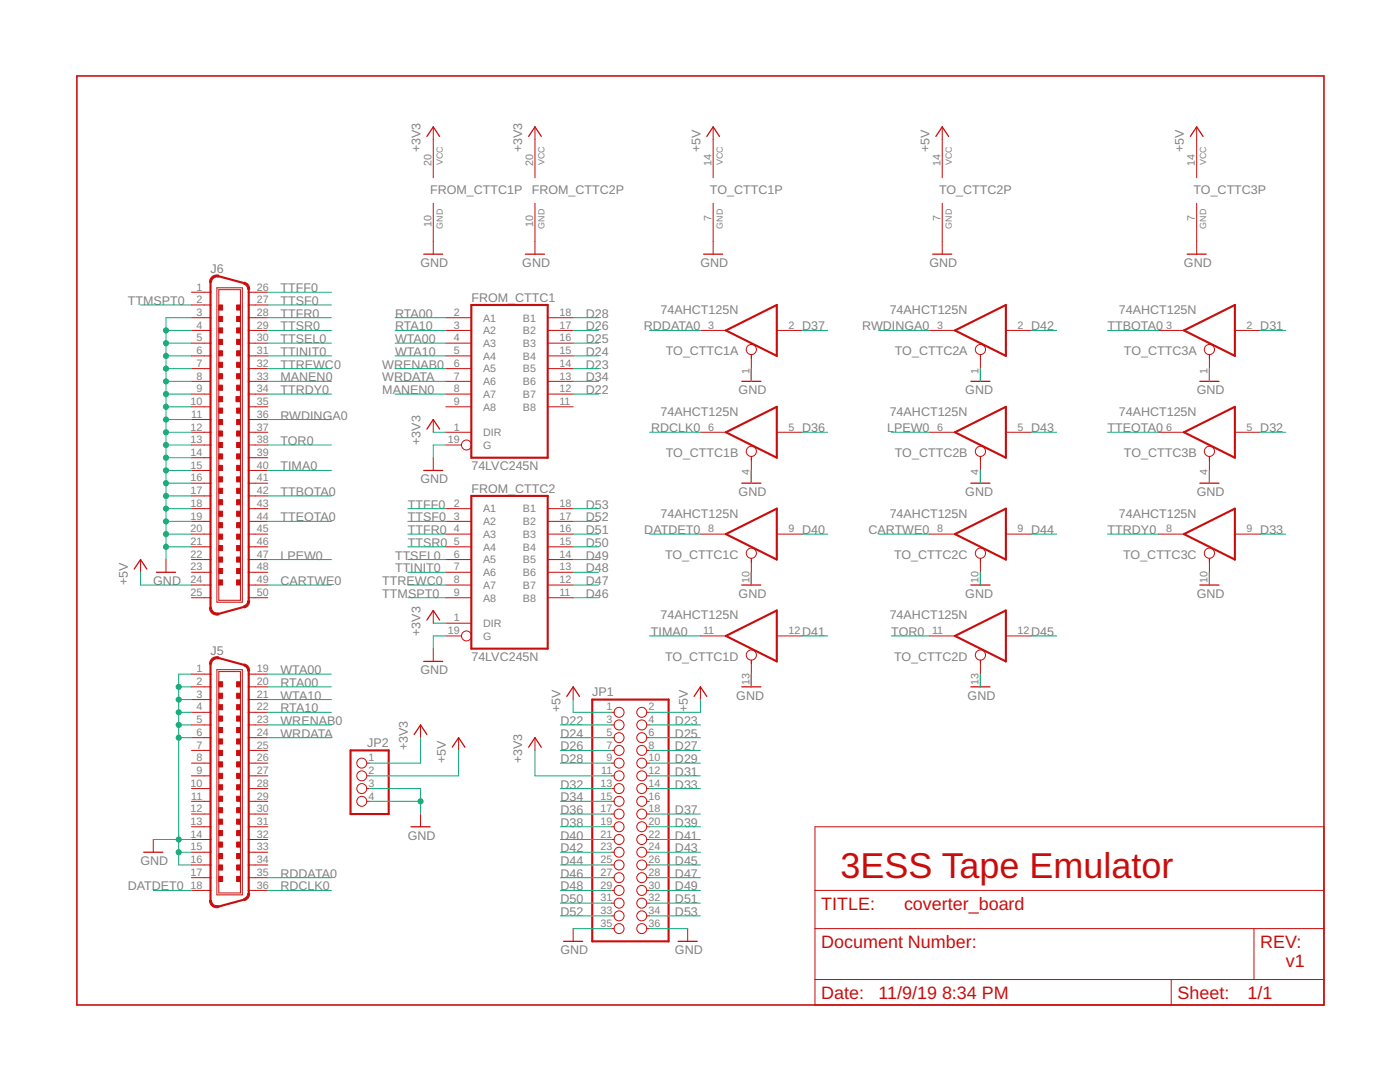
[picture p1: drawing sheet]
<svg xmlns="http://www.w3.org/2000/svg" width="279mm" height="216mm" viewBox="0 0 279 216" stroke-linecap="round" stroke-linejoin="round" font-family="sans-serif">
<g fill="none" stroke="#c90d0c" stroke-width=".42">
<path d="M42 56.4v64.9M43.6 55.1l5.1 1.4M49.6 57.7v62.1M94.1 60.9h15.2v30.4h-15.2zM144.9 65.9l10.1-5v10.1zM190.6 65.9l10.1-5v10.1zM236.3 65.9l10.1-5v10.1zM94.1 99h15.2v30.4h-15.2zM144.9 86.3l10.1-5.1v10.1zM190.6 86.3l10.1-5.1v10.1zM236.3 86.3l10.1-5.1v10.1zM144.9 106.6l10.1-5.1v10.2z"/>
<path d="M190.6 106.6l10.1-5.1v10.2zM236.3 106.6l10.1-5.1v10.2zM42 132.6v47.1M43.6 131.3l5.1 1.4M48.7 121.1l-5.1 1.4M49.6 133.9v44.3M118.2 139.6h15.2v48.2h-15.2zM144.9 126.9l10.1-5.1v10.2zM190.6 126.9l10.1-5.1v10.2zM70 149.7h7.6v12.7h-7.6zM48.7 179.5l-5.1 1.4"/>
</g>
<g fill="none" stroke="#c90d0c" stroke-width=".2">
<path d="M86.5 25.3v10.2M106.8 25.3v10.2M142.3 25.3v10.2M188 25.3v10.2M238.8 25.3v10.2M38.2 58.3h3.8M43.3 57.4h5.1v62.8h-5.1zM43.7 57.8h4.3v62h-4.3zM49.6 58.3h3.8M86.5 40.6v10.1M106.8 40.6v10.1M142.3 40.6v10.1"/>
<path d="M188 40.6v10.1M238.8 40.6v10.1M38.2 63.4h3.8M38.2 65.9h3.8M38.2 68.5h3.8M38.2 71h3.8M38.2 73.6h3.8M38.2 76.1h3.8M38.2 78.6h3.8M38.2 60.9h3.8M49.6 63.4h3.8M49.6 65.9h3.8"/>
<path d="M49.6 68.5h3.8M49.6 71h3.8M49.6 73.6h3.8M49.6 76.1h3.8M49.6 78.6h3.8M49.6 60.9h3.8M89 63.4h5.1M89 65.9h5.1M89 68.5h5.1M89 71h5.1M89 73.6h5.1M89 76.1h5.1"/>
<path d="M89 78.6h5.1M109.3 63.4h5.1M109.3 65.9h5.1M109.3 68.5h5.1M109.3 71h5.1M109.3 73.6h5.1M109.3 76.1h5.1M109.3 78.6h5.1M139.8 65.9h5.1M149.9 70.8v5.3M155 65.9h5.1M185.5 65.9h5.1"/>
<path d="M195.7 70.8v5.3M200.7 65.9h5.1M231.2 65.9h5.1M241.4 70.8v5.3M246.4 65.9h5.1M38.2 86.3h3.8M38.2 81.2h3.8M38.2 88.8h3.8M38.2 83.7h3.8M38.2 91.3h3.8M38.2 93.9h3.8M38.2 96.4h3.8"/>
<path d="M38.2 99h3.8M49.6 86.3h3.8M49.6 81.2h3.8M49.6 88.8h3.8M49.6 83.7h3.8M49.6 91.3h3.8M49.6 93.9h3.8M49.6 96.4h3.8M49.6 99h3.8M86.5 83.7v2.6M86.5 91.3v2.6M89 86.3h5.1"/>
<path d="M89 81.2h5.1M89 88.8h3.1M109.3 81.2h5.1M139.8 86.3h5.1M149.9 91.1v5.3M155 86.3h5.1M185.5 86.3h5.1M195.7 91.1v5.3M200.7 86.3h5.1M231.2 86.3h5.1M241.4 91.1v5.3M246.4 86.3h5.1"/>
<path d="M28 111.7v2.5M33.1 111.7v2.5M38.2 101.5h3.8M38.2 104h3.8M38.2 106.6h3.8M38.2 109.1h3.8M38.2 111.7h3.8M38.2 114.2h3.8M38.2 116.7h3.8M38.2 119.3h3.8M49.6 101.5h3.8M49.6 104h3.8"/>
<path d="M49.6 106.6h3.8M49.6 109.1h3.8M49.6 111.7h3.8M49.6 114.2h3.8M49.6 116.7h3.8M49.6 119.3h3.8M89 101.5h5.1M89 104h5.1M89 106.6h5.1M89 109.1h5.1M89 111.7h5.1M89 114.2h5.1"/>
<path d="M89 116.7h5.1M89 119.3h5.1M109.3 101.5h5.1M109.3 104h5.1M109.3 106.6h5.1M109.3 109.1h5.1M109.3 111.7h5.1M109.3 114.2h5.1M109.3 116.7h5.1M109.3 119.3h5.1M139.8 106.6h5.1M149.9 111.4v5.3"/>
<path d="M155 106.6h5.1M185.5 106.6h5.1M195.7 111.4v5.3M200.7 106.6h5.1M231.2 106.6h5.1M241.4 111.4v5.3M246.4 106.6h5.1M38.2 134.5h3.8M38.2 137.1h3.8M38.2 139.6h3.8M43.3 133.6h5.1v45h-5.1zM43.7 134h4.3v44.2h-4.3z"/>
<path d="M49.6 134.5h3.8M49.6 137.1h3.8M49.6 139.6h3.8M86.5 121.8v2.6M86.5 129.4v2.6M89 124.4h5.1M89 126.9h3.1M114.4 137.1v2.5M139.8 126.9h5.1M139.8 137.1v2.5M149.9 131.7v5.4M155 126.9h5.1"/>
<path d="M185.5 126.9h5.1M195.7 131.7v5.4M200.7 126.9h5.1M38.2 142.1h3.8M38.2 144.7h3.8M38.2 147.2h3.8M38.2 154.8h3.8M38.2 157.4h3.8M38.2 159.9h3.8M38.2 149.7h3.8M38.2 152.3h3.8M49.6 142.1h3.8"/>
<path d="M49.6 144.7h3.8M49.6 147.2h3.8M49.6 154.8h3.8M49.6 157.4h3.8M49.6 159.9h3.8M49.6 149.7h3.8M49.6 152.3h3.8M73.2 154.8h.6M73.2 157.4h.6M73.2 159.9h.6M73.2 152.3h.6M83.9 144.7v2.5"/>
<path d="M91.5 147.2v2.5M106.8 147.2v2.5M122 142.1h.6M122 144.7h.6M122 147.2h.6M122 154.8h.6M122 157.4h.6M122 159.9h.6M122 149.7h.6M122 152.3h.6M129.1 142.1h.5M129.1 144.7h.5"/>
<path d="M129.1 147.2h.5M129.1 154.8h.5M129.1 157.4h.5M129.1 159.9h.5M129.1 149.7h.5M129.1 152.3h.5M30.6 167.5v2.6M38.2 165h3.8M38.2 177.7h3.8M38.2 170.1h3.8M38.2 172.6h3.8M38.2 175.1h3.8"/>
<path d="M38.2 167.5h3.8M38.2 162.4h3.8M49.6 165h3.8M49.6 177.7h3.8M49.6 170.1h3.8M49.6 172.6h3.8M49.6 175.1h3.8M49.6 167.5h3.8M49.6 162.4h3.8M83.9 162.4v2.6M122 165h.6M122 177.7h.6"/>
<path d="M122 170.1h.6M122 172.6h.6M122 175.1h.6M122 167.5h.6M122 162.4h.6M129.1 165h.5M129.1 177.7h.5M129.1 170.1h.5M129.1 172.6h.5M129.1 175.1h.5M129.1 167.5h.5M129.1 162.4h.5"/>
<path d="M162.6 165h101.6v35.5h-101.6zM162.6 177.7h101.6M114.4 185.3v2.5M122 185.3h.6M122 180.2h.6M122 182.8h.6M129.1 185.3h.5M129.1 180.2h.5M129.1 182.8h.5M137.2 185.3v2.5M162.6 185.3h101.6M162.6 195.5h101.6"/>
<path d="M233.7 195.5v5M250.3 185.3v10.2"/>
<circle cx="149.9" cy="69.7" r="1.02"/>
<circle cx="195.7" cy="69.7" r="1.02"/>
<circle cx="241.4" cy="69.7" r="1.02"/>
<circle cx="93.1" cy="88.8" r=".99"/>
<circle cx="149.9" cy="90.1" r="1.02"/>
<circle cx="195.7" cy="90.1" r="1.02"/>
<circle cx="241.4" cy="90.1" r="1.02"/>
<circle cx="149.9" cy="110.4" r="1.02"/>
<circle cx="195.7" cy="110.4" r="1.02"/>
<circle cx="241.4" cy="110.4" r="1.02"/>
<circle cx="93.1" cy="126.9" r=".99"/>
<circle cx="149.9" cy="130.7" r="1.02"/>
<circle cx="195.7" cy="130.7" r="1.02"/>
<circle cx="72.2" cy="152.3" r=".99"/>
<circle cx="72.2" cy="157.4" r=".99"/>
<circle cx="72.2" cy="154.8" r=".99"/>
<circle cx="72.2" cy="159.9" r=".99"/>
<circle cx="123.5" cy="159.9" r=".99"/>
<circle cx="123.5" cy="149.7" r=".99"/>
<circle cx="123.5" cy="142.1" r=".99"/>
<circle cx="123.5" cy="152.3" r=".99"/>
<circle cx="123.5" cy="154.8" r=".99"/>
<circle cx="123.5" cy="144.7" r=".99"/>
<circle cx="123.5" cy="147.2" r=".99"/>
<circle cx="123.5" cy="157.4" r=".99"/>
<circle cx="128.1" cy="157.4" r=".99"/>
<circle cx="128.1" cy="152.3" r=".99"/>
<circle cx="128.1" cy="159.9" r=".99"/>
<circle cx="128.1" cy="149.7" r=".99"/>
<circle cx="128.1" cy="154.8" r=".99"/>
<circle cx="128.1" cy="147.2" r=".99"/>
<circle cx="128.1" cy="142.1" r=".99"/>
<circle cx="128.1" cy="144.7" r=".99"/>
<circle cx="123.5" cy="167.5" r=".99"/>
<circle cx="123.5" cy="172.6" r=".99"/>
<circle cx="123.5" cy="162.4" r=".99"/>
<circle cx="123.5" cy="165" r=".99"/>
<circle cx="123.5" cy="170.1" r=".99"/>
<circle cx="123.5" cy="175.1" r=".99"/>
<circle cx="123.5" cy="177.7" r=".99"/>
<circle cx="128.1" cy="167.5" r=".99"/>
<circle cx="128.1" cy="162.4" r=".99"/>
<circle cx="128.1" cy="165" r=".99"/>
<circle cx="128.1" cy="170.1" r=".99"/>
<circle cx="128.1" cy="172.6" r=".99"/>
<circle cx="128.1" cy="177.7" r=".99"/>
<circle cx="128.1" cy="175.1" r=".99"/>
<circle cx="123.5" cy="180.2" r=".99"/>
<circle cx="123.5" cy="182.8" r=".99"/>
<circle cx="123.5" cy="185.3" r=".99"/>
<circle cx="128.1" cy="180.2" r=".99"/>
<circle cx="128.1" cy="182.8" r=".99"/>
<circle cx="128.1" cy="185.3" r=".99"/>
</g>
<path d="M15.3 15.2h248.9v185.3h-248.9z" fill="none" stroke="#c90d0c" stroke-width=".32"/>
<g fill="#c90d0c" stroke="#c90d0c" stroke-width=".2">
<path d="M41.8 121.3h.4l.2 .5 .4 .4 .8 .1 .1 .4a1.46 1.46 0 0 1-1.9-1.4z" fill-rule="evenodd"/>
<path d="M42.2 55.3l.6-.4h.9l-.1 .4-.8 .1-.4 .4-.2 .5h-.4l.1-.5z" fill-rule="evenodd"/>
<path d="M49.4 119.9h.4v.5a1.39 1.39 0 0 1-1.1 .9l-.1-.4 .3-.1a.97 .97 0 0 0 .5-.9z" fill-rule="evenodd"/>
<path d="M48.7 56.3h.2a1.36 1.36 0 0 1 .9 1.4h-.4a1.04 1.04 0 0 0-.8-1z" fill-rule="evenodd"/>
<path d="M41.8 179.7h.4l.2 .5a1.08 1.08 0 0 0 1.2 .5l.1 .4a1.46 1.46 0 0 1-1.9-1.4z" fill-rule="evenodd"/>
<path d="M42.2 131.4l.6-.3h.9l-.1 .4-.8 .1a1.04 1.04 0 0 0-.6 .9h-.4v-.1z" fill-rule="evenodd"/>
<path d="M49.4 178.3h.4v.5a1.39 1.39 0 0 1-1.1 .9l-.1-.4 .3-.1a.97 .97 0 0 0 .5-.9z" fill-rule="evenodd"/>
<path d="M48.7 132.5h.2a1.4 1.4 0 0 1 .9 1.4h-.4a1.04 1.04 0 0 0-.8-1z" fill-rule="evenodd"/>
</g>
<g fill="#c90d0c" stroke="#c90d0c" stroke-width=".2">
<path d="M43.7 60.9h.7v1h-.7z"/>
<path d="M43.7 63.1h.7v1.1h-.7z"/>
<path d="M47.2 60.9h.8v1h-.8z"/>
<path d="M47.2 63.1h.8v1.1h-.8z"/>
<path d="M43.7 65.4h.7v1h-.7z"/>
<path d="M43.7 67.7h.7v1h-.7z"/>
<path d="M47.2 65.4h.8v1h-.8z"/>
<path d="M47.2 67.7h.8v1h-.8z"/>
<path d="M43.7 70h.7v1h-.7z"/>
<path d="M43.7 108.9h.7v1h-.7z"/>
<path d="M47.2 108.9h.8v1h-.8z"/>
<path d="M47.2 111.1h.8v1.1h-.8z"/>
<path d="M43.7 111.1h.7v1.1h-.7z"/>
<path d="M43.7 113.4h.7v1h-.7z"/>
<path d="M47.2 106.6h.8v1h-.8z"/>
<path d="M47.2 113.4h.8v1h-.8z"/>
<path d="M43.7 115.7h.7v1h-.7z"/>
<path d="M47.2 115.7h.8v1h-.8z"/>
<path d="M43.7 72.3h.7v1h-.7z"/>
<path d="M43.7 104.3h.7v1h-.7z"/>
<path d="M43.7 106.6h.7v1h-.7z"/>
<path d="M47.2 104.3h.8v1h-.8z"/>
<path d="M47.2 72.3h.8v1h-.8z"/>
<path d="M47.2 70h.8v1h-.8z"/>
<path d="M43.7 81.4h.7v1h-.7z"/>
<path d="M43.7 83.7h.7v1h-.7z"/>
<path d="M43.7 86h.7v1h-.7z"/>
<path d="M43.7 88.3h.7v1h-.7z"/>
<path d="M43.7 99.7h.7v1h-.7z"/>
<path d="M43.7 102h.7v1h-.7z"/>
<path d="M47.2 81.4h.8v1h-.8z"/>
<path d="M47.2 83.7h.8v1h-.8z"/>
<path d="M47.2 86h.8v1h-.8z"/>
<path d="M47.2 88.3h.8v1h-.8z"/>
<path d="M47.2 99.7h.8v1h-.8z"/>
<path d="M47.2 102h.8v1h-.8z"/>
<path d="M43.7 74.6h.7v1h-.7z"/>
<path d="M47.2 74.6h.8v1h-.8z"/>
<path d="M43.7 76.9h.7v1h-.7z"/>
<path d="M47.2 76.9h.8v1h-.8z"/>
<path d="M43.7 79.1h.7v1.1h-.7z"/>
<path d="M47.1 79.1h.8v1.1h-.8z"/>
<path d="M43.7 90.6h.7v1h-.7z"/>
<path d="M43.7 92.9h.7v1h-.7z"/>
<path d="M43.7 95.1h.7v1.1h-.7z"/>
<path d="M43.7 97.4h.7v1h-.7z"/>
<path d="M47.2 90.6h.8v1h-.8z"/>
<path d="M47.2 92.9h.8v1h-.8z"/>
<path d="M47.2 95.1h.8v1.1h-.8z"/>
<path d="M47.2 97.4h.8v1h-.8z"/>
<path d="M43.7 136h.7v1.1h-.7z"/>
<path d="M43.7 138.3h.7v1h-.7z"/>
<path d="M47.2 136h.8v1.1h-.8z"/>
<path d="M47.2 138.3h.8v1h-.8z"/>
<path d="M43.7 140.6h.7v1h-.7z"/>
<path d="M43.7 142.9h.7v1h-.7z"/>
<path d="M47.2 140.6h.8v1h-.8z"/>
<path d="M47.2 142.9h.8v1h-.8z"/>
<path d="M43.7 145.2h.7v1h-.7z"/>
<path d="M43.7 168h.7v1h-.7z"/>
<path d="M47.2 168h.8v1h-.8z"/>
<path d="M47.2 170.3h.8v1h-.8z"/>
<path d="M43.7 170.3h.7v1h-.7z"/>
<path d="M43.7 172.6h.7v1h-.7z"/>
<path d="M47.2 165.7h.8v1.1h-.8z"/>
<path d="M47.2 172.6h.8v1h-.8z"/>
<path d="M43.7 174.9h.7v1h-.7z"/>
<path d="M47.2 174.9h.8v1h-.8z"/>
<path d="M43.7 147.4h.7v1.1h-.7z"/>
<path d="M43.7 163.4h.7v1.1h-.7z"/>
<path d="M43.7 165.7h.7v1.1h-.7z"/>
<path d="M47.2 163.4h.8v1.1h-.8z"/>
<path d="M47.2 147.4h.8v1.1h-.8z"/>
<path d="M47.2 145.2h.8v1h-.8z"/>
<path d="M43.7 149.7h.7v1h-.7z"/>
<path d="M43.7 152h.7v1h-.7z"/>
<path d="M43.7 154.3h.7v1h-.7z"/>
<path d="M43.7 156.6h.7v1h-.7z"/>
<path d="M43.7 158.9h.7v1h-.7z"/>
<path d="M43.7 161.2h.7v1h-.7z"/>
<path d="M47.2 149.7h.8v1h-.8z"/>
<path d="M47.2 152h.8v1h-.8z"/>
<path d="M47.2 154.3h.8v1h-.8z"/>
<path d="M47.2 156.6h.8v1h-.8z"/>
<path d="M47.2 158.9h.8v1h-.8z"/>
<path d="M47.2 161.2h.8v1h-.8z"/>
</g>
<g fill="none" stroke="#c90d0c" stroke-width=".25">
<path d="M85.2 27.2l1.3-1.9 1.2 1.9M105.5 27.2l1.3-1.9 1.2 1.9M141.1 27.2l1.2-1.9 1.3 1.9M186.8 27.2l1.2-1.9 1.3 1.9M237.6 27.2l1.2-1.9 1.3 1.9M84.6 50.7h3.7M104.9 50.7h3.8M140.4 50.7h3.8M186.1 50.7h3.8M236.9 50.7h3.8M148 76.1h3.8M193.8 76.1h3.8"/>
<path d="M239.5 76.1h3.8M84.6 93.9h3.7M85.2 85.6l1.3-1.9 1.2 1.9M148 96.4h3.8M193.8 96.4h3.8M239.5 96.4h3.8M26.8 113.6l1.2-1.9 1.3 1.9M31.2 114.2h3.8M148 116.7h3.8M193.8 116.7h3.8M239.5 116.7h3.8M84.6 132h3.7"/>
<path d="M85.2 123.7l1.3-1.9 1.2 1.9M113.1 139l1.3-1.9 1.3 1.9M138.5 139l1.3-1.9 1.3 1.9M148 137.1h3.8M193.8 137.1h3.8M82.7 146.6l1.2-1.9 1.3 1.9M90.3 149.1l1.2-1.9 1.3 1.9M105.5 149.1l1.3-1.9 1.2 1.9M28.7 170.1h3.8M82 165h3.8M112.5 187.8h3.8M135.3 187.8h3.8"/>
</g>
<g fill="none" stroke="#0dab76" stroke-width=".2">
<path d="M53.4 58.3h12.7M28 60.9h10.2M33.1 65.9h5.1M33.1 76.1h5.1M33.1 73.6h5.1M33.1 68.5h5.1M33.1 71h5.1M33.1 78.6h5.1M38.2 63.4h-5.1v48.3M53.4 65.9h12.7M53.4 63.4h12.7M53.4 76.1h12.7"/>
<path d="M53.4 73.6h12.7M53.4 68.5h12.7M53.4 71h12.7M53.4 78.6h12.7M53.4 60.9h12.7M78.8 65.9h10.2M78.8 63.4h10.2M78.8 76.1h10.2M78.8 73.6h10.2M78.8 68.5h10.2M78.8 71h10.2M78.8 78.6h10.2"/>
<path d="M114.4 65.9h5.1M114.4 63.4h5.1M114.4 76.1h5.1M114.4 73.6h5.1M114.4 68.5h5.1M114.4 71h5.1M114.4 78.6h5.1M129.6 65.9h10.2M149.9 73.6v2.5M160.1 65.9h5.1M175.3 65.9h10.2M195.7 73.6v2.5"/>
<path d="M205.8 65.9h5.1M221 65.9h10.2M241.4 73.6v2.5M251.5 65.9h5.1M33.1 86.3h5.1M33.1 83.7h5.1M33.1 93.9h5.1M33.1 88.8h5.1M33.1 99h5.1M33.1 96.4h5.1M33.1 91.3h5.1M33.1 81.2h5.1"/>
<path d="M53.4 83.7h12.7M53.4 93.9h12.7M53.4 88.8h12.7M53.4 99h12.7M86.5 86.3h2.5M89 88.8h-2.5v2.5M129.6 86.3h10.2M149.9 93.9v2.5M160.1 86.3h5.1M177.9 86.3h7.6M195.7 93.9v2.5M205.8 86.3h5.1"/>
<path d="M221 86.3h10.2M241.4 93.9v2.5M251.5 86.3h5.1M28 114.2v2.5h10.2M33.1 106.6h5.1M33.1 104h5.1M33.1 101.5h5.1M33.1 109.1h5.1M53.4 116.7h12.7M53.4 111.7h12.7M53.4 104h12.7M81.4 106.6h7.6"/>
<path d="M81.4 116.7h7.6M81.4 111.7h7.6M81.4 104h7.6M81.4 101.5h7.6M81.4 114.2h7.6M81.4 119.3h7.6M81.4 109.1h7.6M114.4 106.6h5.1M114.4 116.7h5.1M114.4 111.7h5.1M114.4 104h5.1M114.4 101.5h5.1"/>
<path d="M114.4 114.2h5.1M114.4 119.3h5.1M114.4 109.1h5.1M129.6 106.6h10.2M149.9 114.2v2.5M160.1 106.6h5.1M175.3 106.6h10.2M195.7 114.2v2.5M205.8 106.6h5.1M221 106.6h10.2M241.4 114.2v2.5M251.5 106.6h5.1"/>
<path d="M35.7 137.1h2.5M35.7 139.6h2.5M38.2 134.5h-2.5v38.1h2.5M53.4 137.1h12.7M53.4 134.5h12.7M53.4 139.6h12.7M86.5 124.4h2.5M89 126.9h-2.5v2.5M114.4 139.6v2.5h7.6M129.6 126.9h10.2M139.8 139.6v2.5h-10.2M149.9 134.5v2.6"/>
<path d="M160.1 126.9h5.1M177.9 126.9h7.6M195.7 134.5v2.6M205.8 126.9h5.1M35.7 142.1h2.5M35.7 147.2h2.5M35.7 144.7h2.5M53.4 142.1h12.7M53.4 147.2h12.7M53.4 144.7h12.7M73.8 159.9h10.1M73.8 157.4h10.1v5"/>
<path d="M83.9 147.2v5.1h-10.1M91.5 149.7v5.1h-17.7M106.8 149.7v5.1h15.2M111.8 147.2h10.2M111.8 144.7h10.2M111.8 159.9h10.2M111.8 157.4h10.2M111.8 152.3h10.2M111.8 149.7h10.2M129.6 147.2h10.2M129.6 144.7h10.2M129.6 154.8h10.2"/>
<path d="M129.6 157.4h10.2M129.6 152.3h10.2M129.6 149.7h10.2M30.6 177.7h7.6M30.6 167.5h7.6M35.7 170.1h2.5M53.4 177.7h12.7M53.4 175.1h12.7M111.8 177.7h10.2M111.8 175.1h10.2M111.8 172.6h10.2M111.8 167.5h10.2"/>
<path d="M111.8 170.1h10.2M111.8 162.4h10.2M111.8 165h10.2M129.6 177.7h10.2M129.6 175.1h10.2M129.6 172.6h10.2M129.6 167.5h10.2M129.6 170.1h10.2M129.6 162.4h10.2M129.6 165h10.2M111.8 180.2h10.2M111.8 182.8h10.2"/>
<path d="M114.4 185.3h7.6M129.6 185.3h7.6M129.6 180.2h10.2M129.6 182.8h10.2"/>
</g>
<g fill="#0dab76" stroke="#0dab76" stroke-width=".2">
<circle cx="83.9" cy="159.9" r=".51"/>
<circle cx="33.1" cy="109.1" r=".51"/>
<circle cx="33.1" cy="106.6" r=".51"/>
<circle cx="33.1" cy="104" r=".51"/>
<circle cx="33.1" cy="93.9" r=".51"/>
<circle cx="33.1" cy="99" r=".51"/>
<circle cx="33.1" cy="96.4" r=".51"/>
<circle cx="33.1" cy="88.8" r=".51"/>
<circle cx="33.1" cy="101.5" r=".51"/>
<circle cx="33.1" cy="73.6" r=".51"/>
<circle cx="33.1" cy="76.1" r=".51"/>
<circle cx="33.1" cy="83.7" r=".51"/>
<circle cx="33.1" cy="65.9" r=".51"/>
<circle cx="33.1" cy="91.3" r=".51"/>
<circle cx="33.1" cy="86.3" r=".51"/>
<circle cx="33.1" cy="81.2" r=".51"/>
<circle cx="33.1" cy="68.5" r=".51"/>
<circle cx="33.1" cy="78.6" r=".51"/>
<circle cx="33.1" cy="71" r=".51"/>
<circle cx="35.7" cy="170.1" r=".51"/>
<circle cx="35.7" cy="167.5" r=".51"/>
<circle cx="35.7" cy="142.1" r=".51"/>
<circle cx="35.7" cy="147.2" r=".51"/>
<circle cx="35.7" cy="144.7" r=".51"/>
<circle cx="35.7" cy="137.1" r=".51"/>
<circle cx="35.7" cy="139.6" r=".51"/>
</g>
<text font-size="7.2" fill="#c90d0c" x="167.7" y="175.1">3ESS Tape Emulator</text>
<g font-size="3.6" fill="#c90d0c">
<text x="163.9" y="181.5">TITLE:</text>
<text x="180.4" y="181.5">coverter_board</text>
<text x="163.9" y="189.1">Document Number:</text>
<text x="251.5" y="189.1">REV:</text>
<text x="256.6" y="192.9">v1</text>
<text x="163.9" y="199.3">Date:</text>
<text x="175.3" y="199.3">11/9/19</text>
<text x="188" y="199.3">8:34 PM</text>
<text x="235" y="199.3">Sheet:</text>
<text x="249" y="199.3">1/1</text>
</g>
<g font-size="2.5" fill="#808080">
<text x="83.9" y="30.4" transform="rotate(-90 83.9 30.4)">+3V3</text>
<text x="104.2" y="30.4" transform="rotate(-90 104.2 30.4)">+3V3</text>
<text x="139.8" y="30.4" transform="rotate(-90 139.8 30.4)">+5V</text>
<text x="185.5" y="30.4" transform="rotate(-90 185.5 30.4)">+5V</text>
<text x="236.3" y="30.4" transform="rotate(-90 236.3 30.4)">+5V</text>
<text x="85.8" y="38.6">FROM_CTTC1P</text>
<text x="106.1" y="38.6">FROM_CTTC2P</text>
<text x="141.7" y="38.6">TO_CTTC1P</text>
<text x="187.4" y="38.6">TO_CTTC2P</text>
<text x="238.2" y="38.6">TO_CTTC3P</text>
<text x="83.9" y="53.2">GND</text>
<text x="104.2" y="53.2">GND</text>
<text x="139.8" y="53.2">GND</text>
<text x="185.5" y="53.2">GND</text>
<text x="236.3" y="53.2">GND</text>
<text x="42" y="54.5">J6</text>
<text x="56" y="58.3">TTFF0</text>
<text x="25.5" y="60.9">TTMSPT0</text>
<text x="56" y="63.4">TTFR0</text>
<text x="56" y="65.9">TTSR0</text>
<text x="56" y="60.9">TTSF0</text>
<text x="78.8" y="63.4">RTA00</text>
<text x="78.8" y="65.9">RTA10</text>
<text x="94.1" y="60.2">FROM_CTTC1</text>
<text x="116.9" y="65.9">D26</text>
<text x="116.9" y="63.4">D28</text>
<text x="128.5" y="65.9">RDDATA0</text>
<text x="131.8" y="62.6">74AHCT125N</text>
<text x="160.1" y="65.9">D37</text>
<text x="172.1" y="65.9">RWDINGA0</text>
<text x="177.6" y="62.6">74AHCT125N</text>
<text x="205.8" y="65.9">D42</text>
<text x="221.1" y="65.9">TTBOTA0</text>
<text x="223.3" y="62.6">74AHCT125N</text>
<text x="251.5" y="65.9">D31</text>
<text x="56" y="71">TTINIT0</text>
<text x="56" y="68.5">TTSEL0</text>
<text x="78.8" y="68.5">WTA00</text>
<text x="78.8" y="71">WTA10</text>
<text x="116.9" y="71">D24</text>
<text x="116.9" y="68.5">D25</text>
<text x="132.9" y="70.9">TO_CTTC1A</text>
<text x="178.6" y="70.9">TO_CTTC2A</text>
<text x="224.3" y="70.9">TO_CTTC3A</text>
<text x="56" y="76.1">MANEN0</text>
<text x="56" y="73.6">TTREWC0</text>
<text x="76.3" y="76.1">WRDATA</text>
<text x="76.3" y="73.6">WRENAB0</text>
<text x="116.9" y="76.1">D34</text>
<text x="116.9" y="73.6">D23</text>
<text x="56" y="83.7">RWDINGA0</text>
<text x="56" y="78.6">TTRDY0</text>
<text x="76.3" y="78.6">MANEN0</text>
<text x="116.9" y="78.6">D22</text>
<text x="131.8" y="83">74AHCT125N</text>
<text x="147.4" y="78.6">GND</text>
<text x="177.6" y="83">74AHCT125N</text>
<text x="192.6" y="78.6">GND</text>
<text x="223.3" y="83">74AHCT125N</text>
<text x="238.8" y="78.6">GND</text>
<text x="56" y="88.8">TOR0</text>
<text x="83.9" y="88.8" transform="rotate(-90 83.9 88.8)">+3V3</text>
<text x="129.9" y="86.3">RDCLK0</text>
<text x="160.1" y="86.3">D36</text>
<text x="177" y="86.3">LPEW0</text>
<text x="205.8" y="86.3">D43</text>
<text x="221.1" y="86.3">TTEOTA0</text>
<text x="251.5" y="86.3">D32</text>
<text x="56" y="93.9">TIMA0</text>
<text x="94.1" y="93.9">74LVC245N</text>
<text x="132.9" y="91.2">TO_CTTC1B</text>
<text x="178.6" y="91.2">TO_CTTC2B</text>
<text x="224.3" y="91.2">TO_CTTC3B</text>
<text x="56" y="99">TTBOTA0</text>
<text x="81.4" y="101.5">TTFF0</text>
<text x="83.9" y="96.4">GND</text>
<text x="94.1" y="98.3">FROM_CTTC2</text>
<text x="116.9" y="101.5">D53</text>
<text x="147.4" y="99">GND</text>
<text x="192.6" y="99">GND</text>
<text x="238.8" y="99">GND</text>
<text x="56" y="104">TTEOTA0</text>
<text x="81.4" y="106.6">TTFR0</text>
<text x="81.4" y="104">TTSF0</text>
<text x="116.9" y="104">D52</text>
<text x="116.9" y="106.6">D51</text>
<text x="128.6" y="106.6">DATDET0</text>
<text x="131.8" y="103.3">74AHCT125N</text>
<text x="160.1" y="106.6">D40</text>
<text x="173.3" y="106.6">CARTWE0</text>
<text x="177.6" y="103.3">74AHCT125N</text>
<text x="205.8" y="106.6">D44</text>
<text x="221.1" y="106.6">TTRDY0</text>
<text x="223.3" y="103.3">74AHCT125N</text>
<text x="251.5" y="106.6">D33</text>
<text x="56" y="111.7">LPEW0</text>
<text x="78.8" y="111.7">TTSEL0</text>
<text x="81.4" y="109.1">TTSR0</text>
<text x="116.9" y="109.1">D50</text>
<text x="116.9" y="111.7">D49</text>
<text x="132.7" y="111.5">TO_CTTC1C</text>
<text x="178.4" y="111.5">TO_CTTC2C</text>
<text x="224.2" y="111.5">TO_CTTC3C</text>
<text x="25.5" y="116.7" transform="rotate(-90 25.5 116.7)">+5V</text>
<text x="30.6" y="116.7">GND</text>
<text x="56" y="116.7">CARTWE0</text>
<text x="76.3" y="119.3">TTMSPT0</text>
<text x="76.3" y="116.7">TTREWC0</text>
<text x="78.8" y="114.2">TTINIT0</text>
<text x="116.9" y="119.3">D46</text>
<text x="116.9" y="114.2">D48</text>
<text x="116.9" y="116.7">D47</text>
<text x="147.4" y="119.3">GND</text>
<text x="192.6" y="119.3">GND</text>
<text x="238.8" y="119.3">GND</text>
<text x="131.8" y="123.6">74AHCT125N</text>
<text x="177.6" y="123.6">74AHCT125N</text>
<text x="42" y="130.7">J5</text>
<text x="83.9" y="126.9" transform="rotate(-90 83.9 126.9)">+3V3</text>
<text x="94.1" y="132">74LVC245N</text>
<text x="129.9" y="126.9">TIMA0</text>
<text x="132.7" y="131.8">TO_CTTC1D</text>
<text x="160.1" y="126.9">D41</text>
<text x="177.9" y="126.9">TOR0</text>
<text x="178.4" y="131.8">TO_CTTC2D</text>
<text x="205.8" y="126.9">D45</text>
<text x="56" y="137">RTA00</text>
<text x="56" y="134.5">WTA00</text>
<text x="83.9" y="134.5">GND</text>
<text x="56" y="142.1">RTA10</text>
<text x="56" y="139.6">WTA10</text>
<text x="111.9" y="142.1" transform="rotate(-90 111.9 142.1)">+5V</text>
<text x="118.2" y="138.9">JP1</text>
<text x="137.2" y="142.1" transform="rotate(-90 137.2 142.1)">+5V</text>
<text x="146.9" y="139.6">GND</text>
<text x="193.1" y="139.6">GND</text>
<text x="56" y="147.2">WRDATA</text>
<text x="56" y="144.7">WRENAB0</text>
<text x="73.3" y="149.1">JP2</text>
<text x="81.4" y="149.7" transform="rotate(-90 81.4 149.7)">+3V3</text>
<text x="111.9" y="144.7">D22</text>
<text x="111.9" y="147.2">D24</text>
<text x="111.9" y="149.7">D26</text>
<text x="134.7" y="144.7">D23</text>
<text x="134.7" y="147.2">D25</text>
<text x="134.7" y="149.7">D27</text>
<text x="89" y="152.3" transform="rotate(-90 89 152.3)">+5V</text>
<text x="104.2" y="152.3" transform="rotate(-90 104.2 152.3)">+3V3</text>
<text x="111.9" y="152.3">D28</text>
<text x="134.7" y="152.3">D29</text>
<text x="134.7" y="154.8">D31</text>
<text x="111.9" y="157.4">D32</text>
<text x="111.9" y="159.9">D34</text>
<text x="134.7" y="157.4">D33</text>
<text x="81.4" y="167.5">GND</text>
<text x="111.9" y="162.4">D36</text>
<text x="111.9" y="165">D38</text>
<text x="111.9" y="167.5">D40</text>
<text x="134.7" y="162.4">D37</text>
<text x="134.7" y="165">D39</text>
<text x="134.7" y="167.5">D41</text>
<text x="28" y="172.6">GND</text>
<text x="111.9" y="170.1">D42</text>
<text x="111.9" y="172.6">D44</text>
<text x="134.7" y="170.1">D43</text>
<text x="134.7" y="172.6">D45</text>
<text x="25.5" y="177.7">DATDET0</text>
<text x="56" y="177.7">RDCLK0</text>
<text x="56" y="175.1">RDDATA0</text>
<text x="111.9" y="175.1">D46</text>
<text x="111.9" y="177.7">D48</text>
<text x="134.7" y="175.1">D47</text>
<text x="134.7" y="177.7">D49</text>
<text x="111.9" y="180.2">D50</text>
<text x="111.9" y="182.8">D52</text>
<text x="134.7" y="180.2">D51</text>
<text x="134.7" y="182.8">D53</text>
<text x="111.9" y="190.4">GND</text>
<text x="134.7" y="190.4">GND</text>
</g>
<g font-size="2.1" fill="#808080">
<text x="86.1" y="33.1" transform="rotate(-90 86.1 33.1)">20</text>
<text x="106.4" y="33.1" transform="rotate(-90 106.4 33.1)">20</text>
<text x="142" y="33.1" transform="rotate(-90 142 33.1)">14</text>
<text x="187.7" y="33.1" transform="rotate(-90 187.7 33.1)">14</text>
<text x="238.5" y="33.1" transform="rotate(-90 238.5 33.1)">14</text>
<text x="86.1" y="45.3" transform="rotate(-90 86.1 45.3)">10</text>
<text x="106.4" y="45.3" transform="rotate(-90 106.4 45.3)">10</text>
<text x="142" y="44.1" transform="rotate(-90 142 44.1)">7</text>
<text x="187.7" y="44.1" transform="rotate(-90 187.7 44.1)">7</text>
<text x="238.5" y="44.1" transform="rotate(-90 238.5 44.1)">7</text>
<text x="39.2" y="58">1</text>
<text x="51.3" y="58">26</text>
<text x="39.2" y="60.5">2</text>
<text x="39.2" y="63">3</text>
<text x="39.2" y="65.6">4</text>
<text x="51.3" y="60.5">27</text>
<text x="51.3" y="63">28</text>
<text x="51.3" y="65.6">29</text>
<text x="90.6" y="63">2</text>
<text x="90.6" y="65.6">3</text>
<text x="96.4" y="64.2">A1</text>
<text x="104.4" y="64.2">B1</text>
<text x="111.6" y="65.6">17</text>
<text x="111.6" y="63">18</text>
<text x="141.3" y="65.6">3</text>
<text x="157.4" y="65.6">2</text>
<text x="187.1" y="65.6">3</text>
<text x="203.1" y="65.6">2</text>
<text x="232.8" y="65.6">3</text>
<text x="248.8" y="65.6">2</text>
<text x="39.2" y="68.1">5</text>
<text x="39.2" y="70.7">6</text>
<text x="51.3" y="68.1">30</text>
<text x="51.3" y="70.7">31</text>
<text x="90.6" y="68.1">4</text>
<text x="90.6" y="70.7">5</text>
<text x="96.4" y="66.7">A2</text>
<text x="96.4" y="69.2">A3</text>
<text x="96.4" y="71.8">A4</text>
<text x="104.4" y="71.8">B4</text>
<text x="104.4" y="69.2">B3</text>
<text x="104.4" y="66.7">B2</text>
<text x="111.6" y="70.7">15</text>
<text x="111.6" y="68.1">16</text>
<text x="39.2" y="73.2">7</text>
<text x="39.2" y="75.7">8</text>
<text x="51.3" y="73.2">32</text>
<text x="51.3" y="75.7">33</text>
<text x="90.6" y="73.2">6</text>
<text x="90.6" y="75.7">7</text>
<text x="96.4" y="74.3">A5</text>
<text x="96.4" y="76.9">A6</text>
<text x="104.4" y="76.9">B6</text>
<text x="104.4" y="74.3">B5</text>
<text x="111.6" y="75.7">13</text>
<text x="111.6" y="73.2">14</text>
<text x="149.6" y="74.5" transform="rotate(-90 149.6 74.5)">1</text>
<text x="195.3" y="74.5" transform="rotate(-90 195.3 74.5)">1</text>
<text x="241" y="74.5" transform="rotate(-90 241 74.5)">1</text>
<text x="38" y="80.8">10</text>
<text x="38.2" y="83.4">11</text>
<text x="39.2" y="78.3">9</text>
<text x="51.3" y="78.3">34</text>
<text x="51.3" y="80.8">35</text>
<text x="51.3" y="83.4">36</text>
<text x="90.6" y="78.3">8</text>
<text x="90.6" y="80.8">9</text>
<text x="96.4" y="79.4">A7</text>
<text x="96.4" y="81.9">A8</text>
<text x="104.4" y="81.9">B8</text>
<text x="104.4" y="79.4">B7</text>
<text x="111.6" y="80.8">11</text>
<text x="111.6" y="78.3">12</text>
<text x="38" y="85.9">12</text>
<text x="38" y="88.4">13</text>
<text x="51.3" y="85.9">37</text>
<text x="51.3" y="88.4">38</text>
<text x="89.4" y="88.4">19</text>
<text x="90.6" y="85.9">1</text>
<text x="96.4" y="87">DIR</text>
<text x="96.4" y="89.6">G</text>
<text x="141.3" y="85.9">6</text>
<text x="157.4" y="85.9">5</text>
<text x="187.1" y="85.9">6</text>
<text x="203.1" y="85.9">5</text>
<text x="232.8" y="85.9">6</text>
<text x="248.8" y="85.9">5</text>
<text x="38" y="91">14</text>
<text x="38" y="93.5">15</text>
<text x="51.3" y="91">39</text>
<text x="51.3" y="93.5">40</text>
<text x="149.6" y="94.9" transform="rotate(-90 149.6 94.9)">4</text>
<text x="195.3" y="94.9" transform="rotate(-90 195.3 94.9)">4</text>
<text x="241" y="94.9" transform="rotate(-90 241 94.9)">4</text>
<text x="38" y="96.1">16</text>
<text x="38" y="98.6">17</text>
<text x="38" y="101.1">18</text>
<text x="51.3" y="96.1">41</text>
<text x="51.3" y="98.6">42</text>
<text x="51.3" y="101.1">43</text>
<text x="90.6" y="101.1">2</text>
<text x="111.6" y="101.1">18</text>
<text x="38" y="103.7">19</text>
<text x="38" y="106.2">20</text>
<text x="51.3" y="103.7">44</text>
<text x="51.3" y="106.2">45</text>
<text x="90.6" y="103.7">3</text>
<text x="90.6" y="106.2">4</text>
<text x="96.4" y="102.3">A1</text>
<text x="96.4" y="104.8">A2</text>
<text x="96.4" y="107.3">A3</text>
<text x="104.4" y="107.3">B3</text>
<text x="104.4" y="104.8">B2</text>
<text x="104.4" y="102.3">B1</text>
<text x="111.6" y="106.2">16</text>
<text x="111.6" y="103.7">17</text>
<text x="141.3" y="106.2">8</text>
<text x="157.4" y="106.2">9</text>
<text x="187.1" y="106.2">8</text>
<text x="203.1" y="106.2">9</text>
<text x="232.8" y="106.2">8</text>
<text x="248.8" y="106.2">9</text>
<text x="38" y="108.8">21</text>
<text x="38" y="111.3">22</text>
<text x="38" y="113.8">23</text>
<text x="51.3" y="108.8">46</text>
<text x="51.3" y="111.3">47</text>
<text x="51.3" y="113.8">48</text>
<text x="90.6" y="108.8">5</text>
<text x="90.6" y="111.3">6</text>
<text x="90.6" y="113.8">7</text>
<text x="96.4" y="109.9">A4</text>
<text x="96.4" y="112.4">A5</text>
<text x="104.4" y="112.4">B5</text>
<text x="104.4" y="109.9">B4</text>
<text x="111.6" y="113.8">13</text>
<text x="111.6" y="111.3">14</text>
<text x="111.6" y="108.8">15</text>
<text x="38" y="116.4">24</text>
<text x="38" y="118.9">25</text>
<text x="51.3" y="116.4">49</text>
<text x="51.3" y="118.9">50</text>
<text x="90.6" y="116.4">8</text>
<text x="90.6" y="118.9">9</text>
<text x="96.4" y="115">A6</text>
<text x="96.4" y="117.5">A7</text>
<text x="104.4" y="117.5">B7</text>
<text x="104.4" y="115">B6</text>
<text x="111.6" y="118.9">11</text>
<text x="111.6" y="116.4">12</text>
<text x="149.6" y="116.4" transform="rotate(-90 149.6 116.4)">10</text>
<text x="195.3" y="116.4" transform="rotate(-90 195.3 116.4)">10</text>
<text x="241" y="116.4" transform="rotate(-90 241 116.4)">10</text>
<text x="90.6" y="124">1</text>
<text x="96.4" y="125.1">DIR</text>
<text x="96.4" y="120">A8</text>
<text x="104.4" y="120">B8</text>
<text x="89.4" y="126.5">19</text>
<text x="96.4" y="127.6">G</text>
<text x="140.3" y="126.5">11</text>
<text x="157.4" y="126.5">12</text>
<text x="186" y="126.5">11</text>
<text x="203.1" y="126.5">12</text>
<text x="39.2" y="134.2">1</text>
<text x="39.2" y="136.7">2</text>
<text x="51.3" y="134.2">19</text>
<text x="51.3" y="136.7">20</text>
<text x="149.6" y="136.7" transform="rotate(-90 149.6 136.7)">13</text>
<text x="195.3" y="136.7" transform="rotate(-90 195.3 136.7)">13</text>
<text x="39.2" y="139.2">3</text>
<text x="39.2" y="141.8">4</text>
<text x="51.3" y="139.2">21</text>
<text x="51.3" y="141.8">22</text>
<text x="121" y="141.8">1</text>
<text x="129.4" y="141.8">2</text>
<text x="39.2" y="144.3">5</text>
<text x="39.2" y="146.8">6</text>
<text x="39.2" y="149.4">7</text>
<text x="51.3" y="144.3">23</text>
<text x="51.3" y="146.8">24</text>
<text x="51.3" y="149.4">25</text>
<text x="121" y="144.3">3</text>
<text x="121" y="146.8">5</text>
<text x="121" y="149.4">7</text>
<text x="129.4" y="144.3">4</text>
<text x="129.4" y="146.8">6</text>
<text x="129.4" y="149.4">8</text>
<text x="39.2" y="151.9">8</text>
<text x="39.2" y="154.5">9</text>
<text x="51.3" y="151.9">26</text>
<text x="51.3" y="154.5">27</text>
<text x="73.6" y="151.9">1</text>
<text x="73.6" y="154.5">2</text>
<text x="120" y="154.5">11</text>
<text x="121" y="151.9">9</text>
<text x="129.4" y="151.9">10</text>
<text x="129.4" y="154.5">12</text>
<text x="38" y="157">10</text>
<text x="38.2" y="159.5">11</text>
<text x="51.3" y="157">28</text>
<text x="51.3" y="159.5">29</text>
<text x="73.6" y="157">3</text>
<text x="73.6" y="159.5">4</text>
<text x="119.8" y="157">13</text>
<text x="119.8" y="159.5">15</text>
<text x="129.4" y="157">14</text>
<text x="129.4" y="159.5">16</text>
<text x="38" y="162.1">12</text>
<text x="38" y="164.6">13</text>
<text x="38" y="167.2">14</text>
<text x="51.3" y="162.1">30</text>
<text x="51.3" y="164.6">31</text>
<text x="51.3" y="167.2">32</text>
<text x="119.8" y="162.1">17</text>
<text x="119.8" y="164.6">19</text>
<text x="119.8" y="167.2">21</text>
<text x="129.4" y="162.1">18</text>
<text x="129.4" y="164.6">20</text>
<text x="129.4" y="167.2">22</text>
<text x="38" y="169.7">15</text>
<text x="38" y="172.2">16</text>
<text x="51.3" y="169.7">33</text>
<text x="51.3" y="172.2">34</text>
<text x="119.8" y="169.7">23</text>
<text x="119.8" y="172.2">25</text>
<text x="129.4" y="169.7">24</text>
<text x="129.4" y="172.2">26</text>
<text x="38" y="174.8">17</text>
<text x="38" y="177.3">18</text>
<text x="51.3" y="174.8">35</text>
<text x="51.3" y="177.3">36</text>
<text x="119.8" y="174.8">27</text>
<text x="119.8" y="177.3">29</text>
<text x="119.8" y="179.9">31</text>
<text x="129.4" y="174.8">28</text>
<text x="129.4" y="177.3">30</text>
<text x="129.4" y="179.9">32</text>
<text x="119.8" y="182.4">33</text>
<text x="119.8" y="184.9">35</text>
<text x="129.4" y="182.4">34</text>
<text x="129.4" y="184.9">36</text>
</g>
<g font-size="1.8" fill="#808080">
<text x="88.4" y="32.9" transform="rotate(-90 88.4 32.9)">VCC</text>
<text x="108.7" y="32.9" transform="rotate(-90 108.7 32.9)">VCC</text>
<text x="144.2" y="32.9" transform="rotate(-90 144.2 32.9)">VCC</text>
<text x="189.9" y="32.9" transform="rotate(-90 189.9 32.9)">VCC</text>
<text x="240.7" y="32.9" transform="rotate(-90 240.7 32.9)">VCC</text>
<text x="88.4" y="45.6" transform="rotate(-90 88.4 45.6)">GND</text>
<text x="108.7" y="45.6" transform="rotate(-90 108.7 45.6)">GND</text>
<text x="144.2" y="45.6" transform="rotate(-90 144.2 45.6)">GND</text>
<text x="189.9" y="45.6" transform="rotate(-90 189.9 45.6)">GND</text>
<text x="240.7" y="45.6" transform="rotate(-90 240.7 45.6)">GND</text>
</g>
</svg>
